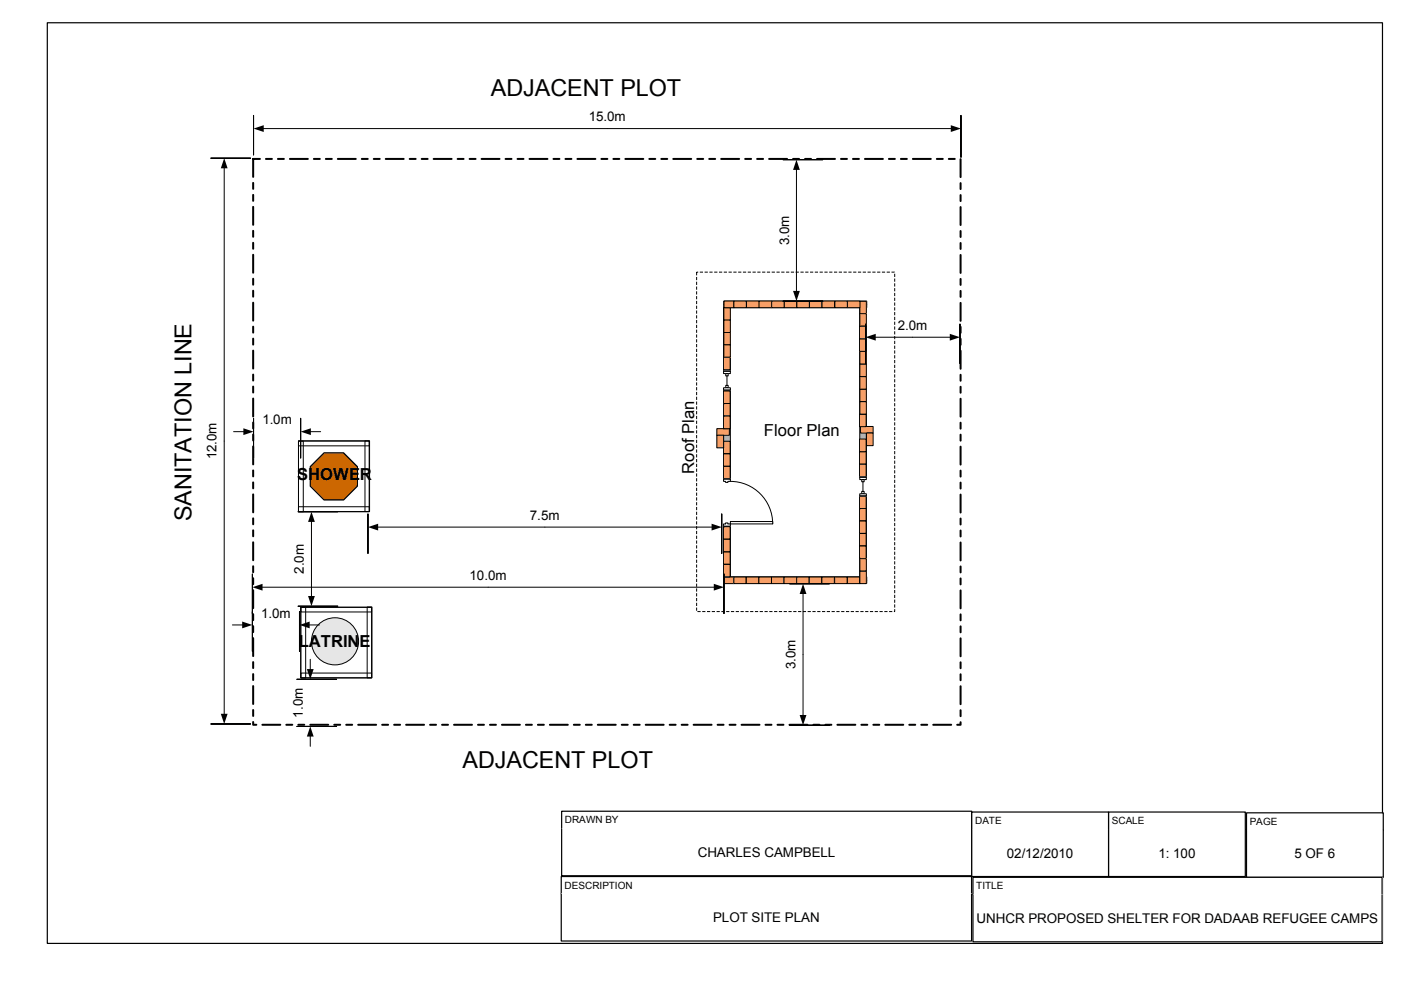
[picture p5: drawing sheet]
<svg xmlns="http://www.w3.org/2000/svg" width="297mm" height="210mm" viewBox="0 0 297 210" stroke-linecap="round" stroke-linejoin="round" font-family="sans-serif">
<path d="M10 4.8h283.1v195.2h-283.1z" fill="none" stroke="#010101" stroke-width=".25"/>
<path d="M235 172.2h29v3.7h-29z" fill-rule="evenodd" fill="#fff"/>
<path d="M235 175.9v-3.7h29v3.7" fill="none" stroke="#010101" stroke-width=".25"/>
<path d="M235 175.9h29v9.9h-29z" fill-rule="evenodd" fill="#fff"/>
<path d="M235 175.9v9.9h29v-9.9" fill="none" stroke="#010101" stroke-width=".25"/>
<path d="M119 185.8h87v3.7h-87z" fill-rule="evenodd" fill="#fff"/>
<path d="M119 189.5v-3.7h87v3.7" fill="none" stroke="#010101" stroke-width=".25"/>
<path d="M119 189.5h87v10h-87z" fill-rule="evenodd" fill="#fff"/>
<path d="M119 189.5v10h87v-10" fill="none" stroke="#010101" stroke-width=".25"/>
<path d="M119.1 172h86.9v3.7h-86.9z" fill-rule="evenodd" fill="#fff"/>
<path d="M119.1 175.7v-3.7h86.9v3.7" fill="none" stroke="#010101" stroke-width=".25"/>
<path d="M119.1 175.7h86.9v10h-86.9z" fill-rule="evenodd" fill="#fff"/>
<path d="M119.1 175.7v10h86.9v-10" fill="none" stroke="#010101" stroke-width=".25"/>
<path d="M206 172.2h29v3.7h-29z" fill-rule="evenodd" fill="#fff"/>
<path d="M206 175.9v-3.7h29v3.7" fill="none" stroke="#010101" stroke-width=".25"/>
<path d="M206 175.9h29v9.9h-29z" fill-rule="evenodd" fill="#fff"/>
<path d="M206 175.9v9.9h29v-9.9" fill="none" stroke="#010101" stroke-width=".25"/>
<path d="M264.3 172.3h29v3.7h-29z" fill-rule="evenodd" fill="#fff"/>
<path d="M264.3 176v-3.7h29v3.7" fill="none" stroke="#010101" stroke-width=".25"/>
<path d="M264.3 176h29v10h-29z" fill-rule="evenodd" fill="#fff"/>
<path d="M264.3 176v10h29v-10" fill="none" stroke="#010101" stroke-width=".25"/>
<path d="M206.3 186h86.7v3.7h-86.7z" fill-rule="evenodd" fill="#fff"/>
<path d="M206.3 189.7v-3.7h86.7v3.7" fill="none" stroke="#010101" stroke-width=".25"/>
<path d="M206.3 189.7h86.7v10h-86.7z" fill-rule="evenodd" fill="#fff"/>
<path d="M206.3 189.7v10h86.7v-10" fill="none" stroke="#010101" stroke-width=".25"/>
<path d="M53.7 33.7h150v120h-150z" fill="none" stroke="#010101" stroke-width=".42" stroke-dasharray="3.8 1.3 1.3 1.3 1.3 1.3"/>
<g fill="#b3b3b3">
<path d="M153.4 65.2h1.5v58h-1.5z" fill-rule="evenodd"/>
<path d="M153.4 65.1h1.5v.1h-1.5z" fill-rule="evenodd"/>
</g>
<path d="M153.4 65.2v58h1.5v-58" fill="none" stroke="#010101" stroke-width=".21"/>
<g fill="#b3b3b3">
<path d="M182.3 65.2h1.4v57.1h-1.4z" fill-rule="evenodd"/>
<path d="M182.3 65.1h1.4v.1h-1.4z" fill-rule="evenodd"/>
<path d="M182.3 122.3h1.4v.2h-1.4z" fill-rule="evenodd"/>
</g>
<path d="M182.3 65.2v57.1M183.7 65.2v57.1" fill="none" stroke="#010101" stroke-width=".21"/>
<path d="M153.5 63.8h30.3v1.4h-30.3z" fill-rule="evenodd" fill="#b3b3b3"/>
<path d="M153.5 63.8h30.3v1.4h-30.3z" fill="none" stroke="#010101" stroke-width=".21"/>
<path d="M147.7 57.7h42v72h-42z" fill="none" stroke="#010101" stroke-width=".21" stroke-dasharray=".7 .3" stroke-linecap="butt"/>
<g fill="#b3b3b3">
<path d="M154.9 122.3h28.9v1.4h-28.9z" fill-rule="evenodd"/>
<path d="M154.7 122.3h.2v1.4h-.2z" fill-rule="evenodd"/>
</g>
<path d="M154.9 122.3h28.9v1.4h-28.9" fill="none" stroke="#010101" stroke-width=".21"/>
<path d="M179.6 122.3h2.7v1.4h-2.7z" fill-rule="evenodd" fill="#f79f67"/>
<path d="M179.6 122.3h2.7v1.4h-2.7z" fill="none" stroke="#010101" stroke-width=".21"/>
<path d="M182.2 110.4h1.4v2.7h-1.4z" fill-rule="evenodd" fill="#f79f67"/>
<path d="M182.2 110.4h1.4v2.7h-1.4z" fill="none" stroke="#010101" stroke-width=".21"/>
<path d="M182.3 63.9h1.4v2.6h-1.4z" fill-rule="evenodd" fill="#f79f67"/>
<path d="M182.3 63.9h1.4v2.6h-1.4z" fill="none" stroke="#010101" stroke-width=".21"/>
<path d="M182.3 66.5h1.4v2.7h-1.4z" fill-rule="evenodd" fill="#f79f67"/>
<path d="M182.3 66.5h1.4v2.7h-1.4z" fill="none" stroke="#010101" stroke-width=".21"/>
<path d="M182.2 95.8h1.4v2.6h-1.4z" fill-rule="evenodd" fill="#f79f67"/>
<path d="M182.2 95.8h1.4v2.6h-1.4z" fill="none" stroke="#010101" stroke-width=".21"/>
<path d="M182.2 107.8h1.4v2.6h-1.4z" fill-rule="evenodd" fill="#f79f67"/>
<path d="M182.2 107.8h1.4v2.6h-1.4z" fill="none" stroke="#010101" stroke-width=".21"/>
<path d="M182.2 113.1h1.4v2.6h-1.4z" fill-rule="evenodd" fill="#f79f67"/>
<path d="M182.2 113.1h1.4v2.6h-1.4z" fill="none" stroke="#010101" stroke-width=".21"/>
<path d="M182.2 115.8h1.4v2.6h-1.4z" fill-rule="evenodd" fill="#f79f67"/>
<path d="M182.2 115.8h1.4v2.6h-1.4z" fill="none" stroke="#010101" stroke-width=".21"/>
<path d="M182.3 118.4h1.4v2.7h-1.4z" fill-rule="evenodd" fill="#f79f67"/>
<path d="M182.3 118.4h1.4v2.7h-1.4z" fill="none" stroke="#010101" stroke-width=".21"/>
<path d="M182.3 121.1h1.4v2.6h-1.4z" fill-rule="evenodd" fill="#f79f67"/>
<path d="M182.3 121.1h1.4v2.6h-1.4z" fill="none" stroke="#010101" stroke-width=".21"/>
<path d="M153.4 117h1.4v2.6h-1.4z" fill-rule="evenodd" fill="#f79f67"/>
<path d="M153.4 117h1.4v2.6h-1.4z" fill="none" stroke="#010101" stroke-width=".21"/>
<path d="M182.2 105.2h1.4v2.6h-1.4z" fill-rule="evenodd" fill="#f79f67"/>
<path d="M182.2 105.2h1.4v2.6h-1.4z" fill="none" stroke="#010101" stroke-width=".21"/>
<path d="M182.2 98.4h1.4v2.7h-1.4z" fill-rule="evenodd" fill="#f79f67"/>
<path d="M182.2 98.4h1.4v2.7h-1.4z" fill="none" stroke="#010101" stroke-width=".21"/>
<path d="M182.2 93.1h1.4v2.7h-1.4z" fill-rule="evenodd" fill="#f79f67"/>
<path d="M182.2 93.1h1.4v2.7h-1.4z" fill="none" stroke="#010101" stroke-width=".21"/>
<path d="M182.5 90.4h2.6v1.4h-2.6z" fill-rule="evenodd" fill="#f79f67"/>
<path d="M182.5 90.4h2.6v1.4h-2.6z" fill="none" stroke="#010101" stroke-width=".21"/>
<path d="M182.2 87.8h1.4v2.7h-1.4z" fill-rule="evenodd" fill="#f79f67"/>
<path d="M182.2 87.8h1.4v2.7h-1.4z" fill="none" stroke="#010101" stroke-width=".21"/>
<path d="M182.3 85.2h1.4v2.6h-1.4z" fill-rule="evenodd" fill="#f79f67"/>
<path d="M182.3 85.2h1.4v2.6h-1.4z" fill="none" stroke="#010101" stroke-width=".21"/>
<path d="M182.3 82.5h1.4v2.6h-1.4z" fill-rule="evenodd" fill="#f79f67"/>
<path d="M182.3 82.5h1.4v2.6h-1.4z" fill="none" stroke="#010101" stroke-width=".21"/>
<path d="M182.3 79.8h1.4v2.7h-1.4z" fill-rule="evenodd" fill="#f79f67"/>
<path d="M182.3 79.8h1.4v2.7h-1.4z" fill="none" stroke="#010101" stroke-width=".21"/>
<path d="M182.3 77.2h1.4v2.6h-1.4z" fill-rule="evenodd" fill="#f79f67"/>
<path d="M182.3 77.2h1.4v2.6h-1.4z" fill="none" stroke="#010101" stroke-width=".21"/>
<path d="M182.3 74.5h1.4v2.7h-1.4z" fill-rule="evenodd" fill="#f79f67"/>
<path d="M182.3 74.5h1.4v2.7h-1.4z" fill="none" stroke="#010101" stroke-width=".21"/>
<path d="M182.2 71.8h1.4v2.7h-1.4z" fill-rule="evenodd" fill="#f79f67"/>
<path d="M182.2 71.8h1.4v2.7h-1.4z" fill="none" stroke="#010101" stroke-width=".21"/>
<path d="M182.2 69.2h1.4v2.6h-1.4z" fill-rule="evenodd" fill="#f79f67"/>
<path d="M182.2 69.2h1.4v2.6h-1.4z" fill="none" stroke="#010101" stroke-width=".21"/>
<path d="M153.5 122.3h2.1v1.4h-2.1z" fill-rule="evenodd" fill="#f79f67"/>
<path d="M153.5 122.3h2.1v1.4h-2.1z" fill="none" stroke="#010101" stroke-width=".21"/>
<path d="M155.6 122.3h2.6v1.4h-2.6z" fill-rule="evenodd" fill="#f79f67"/>
<path d="M155.6 122.3h2.6v1.4h-2.6z" fill="none" stroke="#010101" stroke-width=".21"/>
<path d="M158.2 122.3h2.7v1.4h-2.7z" fill-rule="evenodd" fill="#f79f67"/>
<path d="M158.2 122.3h2.7v1.4h-2.7z" fill="none" stroke="#010101" stroke-width=".21"/>
<path d="M160.9 122.3h2.7v1.4h-2.7z" fill-rule="evenodd" fill="#f79f67"/>
<path d="M160.9 122.3h2.7v1.4h-2.7z" fill="none" stroke="#010101" stroke-width=".21"/>
<path d="M163.6 122.3h2.6v1.4h-2.6z" fill-rule="evenodd" fill="#f79f67"/>
<path d="M163.6 122.3h2.6v1.4h-2.6z" fill="none" stroke="#010101" stroke-width=".21"/>
<path d="M166.2 122.3h2.7v1.4h-2.7z" fill-rule="evenodd" fill="#f79f67"/>
<path d="M166.2 122.3h2.7v1.4h-2.7z" fill="none" stroke="#010101" stroke-width=".21"/>
<path d="M168.9 122.3h2.7v1.4h-2.7z" fill-rule="evenodd" fill="#f79f67"/>
<path d="M168.9 122.3h2.7v1.4h-2.7z" fill="none" stroke="#010101" stroke-width=".21"/>
<path d="M171.6 122.3h2.6v1.4h-2.6z" fill-rule="evenodd" fill="#f79f67"/>
<path d="M171.6 122.3h2.6v1.4h-2.6z" fill="none" stroke="#010101" stroke-width=".21"/>
<path d="M174.2 122.3h2.7v1.4h-2.7z" fill-rule="evenodd" fill="#f79f67"/>
<path d="M174.2 122.3h2.7v1.4h-2.7z" fill="none" stroke="#010101" stroke-width=".21"/>
<path d="M176.9 122.3h2.7v1.4h-2.7z" fill-rule="evenodd" fill="#f79f67"/>
<path d="M176.9 122.3h2.7v1.4h-2.7z" fill="none" stroke="#010101" stroke-width=".21"/>
<path d="M152 90.9h2.6v1.4h-2.6z" fill-rule="evenodd" fill="#f79f67"/>
<path d="M152 90.9h2.6v1.4h-2.6z" fill="none" stroke="#010101" stroke-width=".21"/>
<path d="M153.4 93.6h1.4v2.6h-1.4z" fill-rule="evenodd" fill="#f79f67"/>
<path d="M153.4 93.6h1.4v2.6h-1.4z" fill="none" stroke="#010101" stroke-width=".21"/>
<path d="M153.4 96.2h1.4v2.6h-1.4z" fill-rule="evenodd" fill="#f79f67"/>
<path d="M153.4 96.2h1.4v2.6h-1.4z" fill="none" stroke="#010101" stroke-width=".21"/>
<path d="M153.4 98.9h1.4v2.6h-1.4z" fill-rule="evenodd" fill="#f79f67"/>
<path d="M153.4 98.9h1.4v2.6h-1.4z" fill="none" stroke="#010101" stroke-width=".21"/>
<path d="M153.4 111.7h1.4v2.6h-1.4z" fill-rule="evenodd" fill="#f79f67"/>
<path d="M153.4 111.7h1.4v2.6h-1.4z" fill="none" stroke="#010101" stroke-width=".21"/>
<path d="M153.4 114.3h1.4v2.7h-1.4z" fill-rule="evenodd" fill="#f79f67"/>
<path d="M153.4 114.3h1.4v2.7h-1.4z" fill="none" stroke="#010101" stroke-width=".21"/>
<path d="M153.4 119.7h1.4v2.6h-1.4z" fill-rule="evenodd" fill="#f79f67"/>
<path d="M153.4 119.7h1.4v2.6h-1.4z" fill="none" stroke="#010101" stroke-width=".21"/>
<path d="M153.4 75.8h1.4v2.6h-1.4z" fill-rule="evenodd" fill="#f79f67"/>
<path d="M153.4 75.8h1.4v2.6h-1.4z" fill="none" stroke="#010101" stroke-width=".21"/>
<path d="M153.4 85.6h1.4v2.6h-1.4z" fill-rule="evenodd" fill="#f79f67"/>
<path d="M153.4 85.6h1.4v2.6h-1.4z" fill="none" stroke="#010101" stroke-width=".21"/>
<path d="M153.4 88.2h1.4v2.7h-1.4z" fill-rule="evenodd" fill="#f79f67"/>
<path d="M153.4 88.2h1.4v2.7h-1.4z" fill="none" stroke="#010101" stroke-width=".21"/>
<path d="M153.4 82.9h1.4v2.7h-1.4z" fill-rule="evenodd" fill="#f79f67"/>
<path d="M153.4 82.9h1.4v2.7h-1.4z" fill="none" stroke="#010101" stroke-width=".21"/>
<path d="M153.5 65.2h1.4v2.7h-1.4z" fill-rule="evenodd" fill="#f79f67"/>
<path d="M153.5 65.2h1.4v2.7h-1.4z" fill="none" stroke="#010101" stroke-width=".21"/>
<path d="M153.5 67.9h1.4v2.6h-1.4z" fill-rule="evenodd" fill="#f79f67"/>
<path d="M153.5 67.9h1.4v2.6h-1.4z" fill="none" stroke="#010101" stroke-width=".21"/>
<path d="M153.5 70.5h1.4v2.7h-1.4z" fill-rule="evenodd" fill="#f79f67"/>
<path d="M153.5 70.5h1.4v2.7h-1.4z" fill="none" stroke="#010101" stroke-width=".21"/>
<path d="M153.5 73.1h1.4v2.6h-1.4z" fill-rule="evenodd" fill="#f79f67"/>
<path d="M153.5 73.1h1.4v2.6h-1.4z" fill="none" stroke="#010101" stroke-width=".21"/>
<path d="M179.7 63.8h2.6v1.4h-2.6z" fill-rule="evenodd" fill="#f79f67"/>
<path d="M179.7 63.8h2.6v1.4h-2.6z" fill="none" stroke="#010101" stroke-width=".21"/>
<path d="M153.5 63.8h2.2v1.4h-2.2z" fill-rule="evenodd" fill="#f79f67"/>
<path d="M153.5 63.8h2.2v1.4h-2.2z" fill="none" stroke="#010101" stroke-width=".21"/>
<path d="M155.6 63.8h2.6v1.4h-2.6z" fill-rule="evenodd" fill="#f79f67"/>
<path d="M155.6 63.8h2.6v1.4h-2.6z" fill="none" stroke="#010101" stroke-width=".21"/>
<path d="M158.3 63.8h2.6v1.4h-2.6z" fill-rule="evenodd" fill="#f79f67"/>
<path d="M158.3 63.8h2.6v1.4h-2.6z" fill="none" stroke="#010101" stroke-width=".21"/>
<path d="M160.9 63.8h2.7v1.4h-2.7z" fill-rule="evenodd" fill="#f79f67"/>
<path d="M160.9 63.8h2.7v1.4h-2.7z" fill="none" stroke="#010101" stroke-width=".21"/>
<path d="M163.6 63.8h2.7v1.4h-2.7z" fill-rule="evenodd" fill="#f79f67"/>
<path d="M163.6 63.8h2.7v1.4h-2.7z" fill="none" stroke="#010101" stroke-width=".21"/>
<path d="M166.3 63.8h2.6v1.4h-2.6z" fill-rule="evenodd" fill="#f79f67"/>
<path d="M166.3 63.8h2.6v1.4h-2.6z" fill="none" stroke="#010101" stroke-width=".21"/>
<path d="M168.9 63.8h2.7v1.4h-2.7z" fill-rule="evenodd" fill="#f79f67"/>
<path d="M168.9 63.8h2.7v1.4h-2.7z" fill="none" stroke="#010101" stroke-width=".21"/>
<path d="M171.6 63.8h2.7v1.4h-2.7z" fill-rule="evenodd" fill="#f79f67"/>
<path d="M171.6 63.8h2.7v1.4h-2.7z" fill="none" stroke="#010101" stroke-width=".21"/>
<path d="M174.3 63.8h2.6v1.4h-2.6z" fill-rule="evenodd" fill="#f79f67"/>
<path d="M174.3 63.8h2.6v1.4h-2.6z" fill="none" stroke="#010101" stroke-width=".21"/>
<path d="M177 63.8h2.7v1.4h-2.7z" fill-rule="evenodd" fill="#f79f67"/>
<path d="M177 63.8h2.7v1.4h-2.7z" fill="none" stroke="#010101" stroke-width=".21"/>
<path d="M183.7 91.8h1.4v2.7h-1.4z" fill-rule="evenodd" fill="#f79f67"/>
<path d="M183.7 91.8h1.4v2.7h-1.4z" fill="none" stroke="#010101" stroke-width=".21"/>
<path d="M152 92.3h1.4v2.7h-1.4z" fill-rule="evenodd" fill="#f79f67"/>
<path d="M152 92.3h1.4v2.7h-1.4z" fill="none" stroke="#010101" stroke-width=".21"/>
<path d="M153.4 78.7h1.5v4h-1.5z" fill-rule="evenodd" fill="#fff"/>
<path d="M153.4 78.7h1.5v4h-1.5z" fill="none" stroke="#fff" stroke-width=".21"/>
<path d="M153.4 78.7h1.5v.5h-1.5zM153.4 82.2v.5h1.5v-.5z" fill-rule="evenodd" fill="#fff"/>
<path d="M153.9 79.2h-.5v-.5h1.5v.5h-.5M153.9 82.2h-.5v.5h1.5v-.5h-.5" fill="none" stroke="#010101" stroke-width=".21"/>
<path d="M153.9 79.2h.5v.5h-.5zM153.9 81.7v.5h.5v-.5z" fill-rule="evenodd" fill="#fff"/>
<path d="M153.4 78.7h1.5M153.9 79.2h.5v.5h-.5zM154.1 79.7v2M153.4 82.7h1.5M153.9 81.7h.5v.5h-.5z" fill="none" stroke="#010101" stroke-width=".21"/>
<path d="M182.2 101.2h1.5v4h-1.5z" fill-rule="evenodd" fill="#fff"/>
<path d="M182.2 101.2h1.5v4h-1.5z" fill="none" stroke="#fff" stroke-width=".21"/>
<path d="M182.3 101.2h1.4v.5h-1.4zM182.3 104.7v.5h1.4v-.5z" fill-rule="evenodd" fill="#fff"/>
<path d="M182.7 101.7h-.4v-.5h1.4v.5h-.5M182.7 104.7h-.4v.5h1.4v-.5h-.5" fill="none" stroke="#010101" stroke-width=".21"/>
<path d="M182.7 101.7h.5v.5h-.5zM182.7 104.2v.5h.5v-.5z" fill-rule="evenodd" fill="#fff"/>
<path d="M182.3 101.2h1.4M182.3 105.2h1.4M182.7 101.7h.5v.5h-.5zM182.7 104.2h.5v.5h-.5zM183 102.2v2" fill="none" stroke="#010101" stroke-width=".21"/>
<path d="M153.4 101.6h1.5v10h-1.5z" fill-rule="evenodd" fill="#fff"/>
<path d="M153.4 101.6h1.5v10h-1.5z" fill="none" stroke="#fff" stroke-width=".21"/>
<path d="M153.4 111.1v.5h1.5v-.5zM153.4 101.6h1.5v.5h-1.5z" fill-rule="evenodd" fill="#fff"/>
<path d="M153.8 111.1h-.4v.5h1.5v-.5h-.6M153.8 102.1h-.4v-.5h1.5v.5h-.6" fill="none" stroke="#010101" stroke-width=".21"/>
<path d="M153.8 110.9v.2h.5v-.2zM153.8 102.1h.5v.2h-.5z" fill-rule="evenodd" fill="#fff"/>
<path d="M153.4 111.6h1.5M153.4 101.6h1.5M153.8 111.1v-.2h.5v.2M153.8 102.1v.2h.5v-.2M154.9 102.1a9 9 0 0 1 8.9 9" fill="none" stroke="#010101" stroke-width=".21"/>
<path d="M154.9 110.6h8.9v.5h-8.9z" fill-rule="evenodd" fill="#fff"/>
<path d="M154.9 110.6h8.9v.5h-8.9z" fill="none" stroke="#010101" stroke-width=".21"/>
<path d="M53.8 24.5v8.4zM203.7 24.5v8.9z" fill-rule="evenodd" fill="#fff"/>
<path d="M53.8 24.5v8.4v-8.4M55.7 27.3h146.1M203.7 24.5v8.9v-8.9" fill="none" stroke="#010101" stroke-width=".21"/>
<g fill="#010101">
<path d="M53.8 27.3l2.1-.8v1.5z"/>
<path d="M201.6 26.5l2.1 .8-2.1 .7z"/>
</g>
<g fill="#fff">
<path d="M124.5 22.6h8.5v4.1h-8.5z" fill-rule="evenodd"/>
<path d="M44.7 153.5h8.4zM44.7 33.5h8.4z" fill-rule="evenodd"/>
</g>
<path d="M44.7 33.5h8.4h-8.4M47.5 35.5v116.1M44.7 153.5h8.4h-8.4" fill="none" stroke="#010101" stroke-width=".21"/>
<g fill="#010101">
<path d="M46.8 151.3h1.5l-.8 2.2z"/>
<path d="M47.5 33.5l.8 2.2h-1.5z"/>
</g>
<g fill="#fff">
<path d="M42.9 89.2h4v8.6h-4z" fill-rule="evenodd"/>
<path d="M166 63.8h8.5zM166 33.9h8.5z" fill-rule="evenodd"/>
</g>
<path d="M166 33.9h8.5h-8.5M168.9 35.8v26.1M166 63.8h8.5h-8.5" fill="none" stroke="#010101" stroke-width=".21"/>
<g fill="#010101">
<path d="M168.1 61.7h1.5l-.7 2.1z"/>
<path d="M168.9 33.9l.7 2.1h-1.5z"/>
</g>
<g fill="#fff">
<path d="M164.2 45.4h4.1v6.9h-4.1z" fill-rule="evenodd"/>
<path d="M167.4 153.8h8.4zM167.4 123.8h8.4z" fill-rule="evenodd"/>
</g>
<path d="M167.4 123.8h8.4h-8.4M170.3 125.7v26.1M167.4 153.8h8.4h-8.4" fill="none" stroke="#010101" stroke-width=".21"/>
<g fill="#010101">
<path d="M169.5 151.6h1.5l-.7 2.2z"/>
<path d="M170.3 123.8l.7 2.1h-1.5z"/>
</g>
<g fill="#fff">
<path d="M165.6 135.3h4.1v6.9h-4.1z" fill-rule="evenodd"/>
<path d="M183.5 68.7v8.4zM203.5 68.7v8.4z" fill-rule="evenodd"/>
</g>
<path d="M183.5 68.7v8.4v-8.4M185.5 71.5h16M203.5 68.7v8.4v-8.4" fill="none" stroke="#010101" stroke-width=".21"/>
<g fill="#010101">
<path d="M183.5 71.5l2.2-.7v1.4z"/>
<path d="M201.4 70.8l2.1 .7-2.1 .7z"/>
</g>
<g fill="#fff">
<path d="M190 66.9h7v4.1h-7z" fill-rule="evenodd"/>
<path d="M53.5 121.7v8.4zM153.5 121.7v8.4z" fill-rule="evenodd"/>
</g>
<path d="M53.5 121.7v8.4v-8.4M55.5 124.5h96M153.5 121.7v8.4v-8.4" fill="none" stroke="#010101" stroke-width=".21"/>
<g fill="#010101">
<path d="M53.5 124.5l2.2-.7v1.4z"/>
<path d="M151.3 123.8l2.2 .7-2.2 .7z"/>
</g>
<g fill="#fff">
<path d="M99.2 119.9h8.6v4.1h-8.6z" fill-rule="evenodd"/>
<path d="M63.8 128.7h15v15h-15z" fill-rule="evenodd"/>
</g>
<path d="M63.8 128.7h15v15h-15z" fill="none" stroke="#010101" stroke-width=".21"/>
<circle cx="71" cy="136" r="5" fill="#e6e6e6"/>
<g fill="none" stroke="#010101" stroke-width=".21">
<path d="M63.8 128.8h15v1h-15zM63.8 128.8h1v15h-1zM77.8 128.7h1.1v15h-1.1zM63.8 142.7h15v1h-15z"/>
<circle cx="71" cy="136" r="5"/>
</g>
<path d="M53.5 129.7v8.4zM63.5 129.7v8.4z" fill-rule="evenodd" fill="#fff"/>
<path d="M49.3 132.5h2.2M53.5 129.7v8.4v-8.4M63.5 129.7v8.4v-8.4M65.5 132.5h2.2" fill="none" stroke="#010101" stroke-width=".21"/>
<g fill="#010101">
<path d="M51.3 131.8l2.2 .7-2.2 .7z"/>
<path d="M63.5 132.5l2.2-.7v1.4z"/>
</g>
<g fill="#fff">
<path d="M55 127.9h7v4.1h-7z" fill-rule="evenodd"/>
<path d="M62.9 154h8.5zM62.9 144h8.5z" fill-rule="evenodd"/>
</g>
<path d="M65.8 139.8v2.2M62.9 154h8.5h-8.5M62.9 144h8.5h-8.5M65.8 156v2.2" fill="none" stroke="#010101" stroke-width=".21"/>
<g fill="#010101">
<path d="M65.8 154l.7 2.2h-1.4z"/>
<path d="M65.1 141.9h1.4l-.7 2.1z"/>
</g>
<g fill="#fff">
<path d="M61.1 145.5h4.1v7h-4.1z" fill-rule="evenodd"/>
<path d="M63.2 128.5h8.4zM63.2 108.5h8.4z" fill-rule="evenodd"/>
</g>
<path d="M63.2 108.5h8.4h-8.4M66 110.5v16M63.2 128.5h8.4h-8.4" fill="none" stroke="#010101" stroke-width=".21"/>
<g fill="#010101">
<path d="M65.3 126.4h1.5l-.8 2.1z"/>
<path d="M66 108.5l.8 2.2h-1.5z"/>
</g>
<path d="M61.4 115h4v7h-4z" fill-rule="evenodd" fill="#fff"/>
<circle cx="70.8" cy="101" r="5.4" fill="#cc6701"/>
<circle cx="70.8" cy="101" r="5.4" fill="none" stroke="#010101" stroke-width=".25"/>
<path d="M63.3 93.5h15v15h-15zM63.3 93.5h15v1h-15zM63.3 93.5h1v15h-1zM77.4 93.5h1v15h-1zM63.3 107.4h15v1.1h-15z" fill="none" stroke="#010101" stroke-width=".21"/>
<path d="M53.8 88.7v8.4zM63.8 88.7v8.4z" fill-rule="evenodd" fill="#fff"/>
<path d="M49.5 91.5h2.3M53.8 88.7v8.4v-8.4M63.8 88.7v8.4v-8.4M65.7 91.5h2.3" fill="none" stroke="#010101" stroke-width=".21"/>
<g fill="#010101">
<path d="M51.6 90.8l2.2 .7-2.2 .7z"/>
<path d="M63.8 91.5l2.1-.7v1.4z"/>
</g>
<g fill="#fff">
<path d="M55.3 86.9h7v4.1h-7z" fill-rule="evenodd"/>
<path d="M78 109v8.3zM153 109v8.3z" fill-rule="evenodd"/>
</g>
<path d="M78 109v8.3v-8.3M80 111.8h71M153 109v8.3v-8.3" fill="none" stroke="#010101" stroke-width=".21"/>
<g fill="#010101">
<path d="M78 111.8l2.2-.8v1.5z"/>
<path d="M150.9 111l2.1 .8-2.1 .7z"/>
</g>
<path d="M112 107.1h7v4.1h-7z" fill-rule="evenodd" fill="#fff"/>
<g font-size="5">
<text x="104.1" y="20.3">ADJACENT PLOT</text>
<text x="40.6" y="110.5" transform="rotate(-90 40.6 110.5)">SANITATION LINE</text>
<text x="98.1" y="162.8">ADJACENT PLOT</text>
</g>
<g font-size="3.5">
<text x="162" y="92.4">Floor Plan</text>
<text x="63" y="101.7">SHOWER</text>
<text x="147.1" y="100.4" transform="rotate(-90 147.1 100.4)">Roof Plan</text>
<text x="63.3" y="137.2">LATRINE</text>
</g>
<g font-size="2.8">
<text x="124.8" y="25.7">15.0m</text>
<text x="167.3" y="52" transform="rotate(-90 167.3 52)">3.0m</text>
<text x="190.4" y="69.9">2.0m</text>
<text x="55.6" y="90">1.0m</text>
<text x="45.9" y="97.4" transform="rotate(-90 45.9 97.4)">12.0m</text>
<text x="112.3" y="110.2">7.5m</text>
<text x="64.4" y="121.6" transform="rotate(-90 64.4 121.6)">2.0m</text>
<text x="99.6" y="122.9">10.0m</text>
<text x="55.4" y="130.9">1.0m</text>
<text x="168.7" y="141.9" transform="rotate(-90 168.7 141.9)">3.0m</text>
<text x="64.2" y="152.1" transform="rotate(-90 64.2 152.1)">1.0m</text>
<text x="148" y="181.7">CHARLES CAMPBELL</text>
<text x="213.5" y="181.8">02/12/2010</text>
<text x="245.6" y="181.8">1: 100</text>
<text x="274.4" y="182">5 OF 6</text>
<text x="151.2" y="195.5">PLOT SITE PLAN</text>
<text x="207" y="195.7">UNHCR PROPOSED SHELTER FOR DADAAB REFUGEE CAMPS</text>
</g>
<g font-size="2.1">
<text x="119.8" y="174.6">DRAWN BY</text>
<text x="206.8" y="174.8">DATE</text>
<text x="235.7" y="174.8">SCALE</text>
<text x="265" y="174.9">PAGE</text>
<text x="119.7" y="188.4">DESCRIPTION</text>
<text x="207" y="188.6">TITLE</text>
</g>
</svg>
